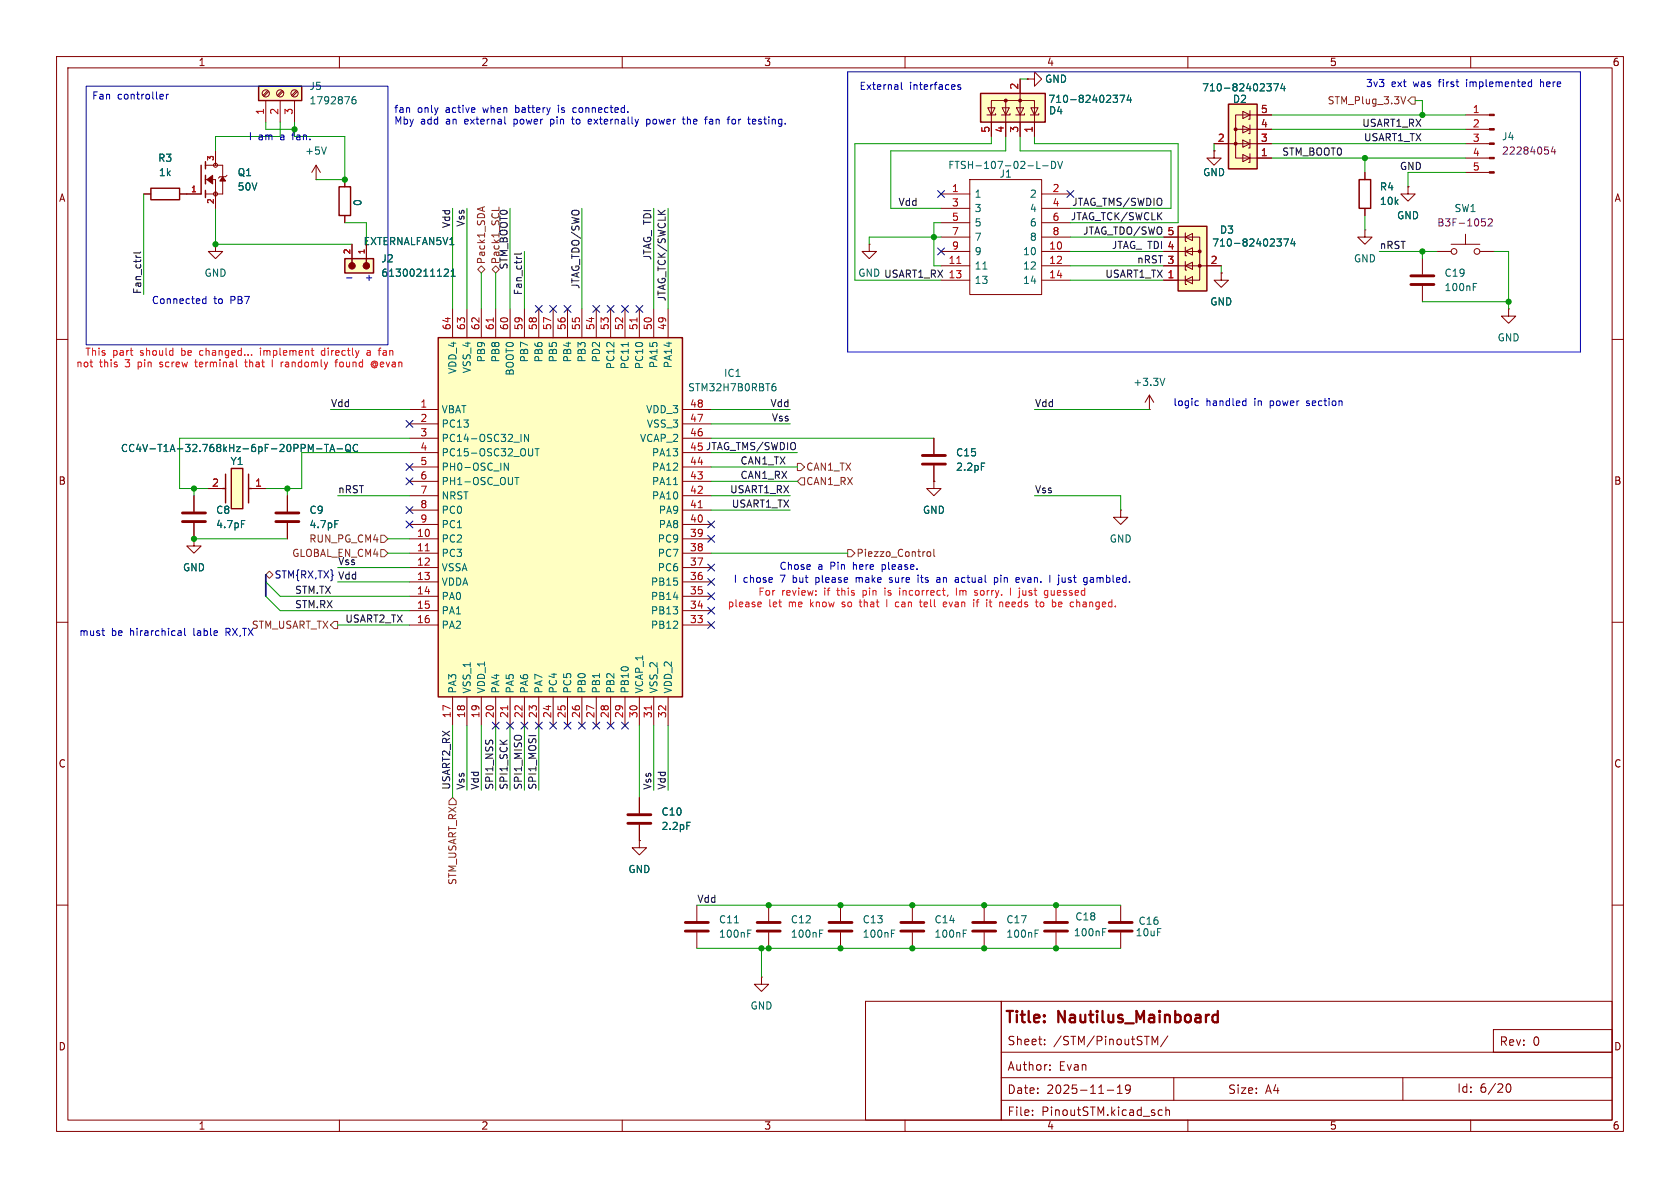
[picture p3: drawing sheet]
<svg xmlns="http://www.w3.org/2000/svg" width="297mm" height="210mm" viewBox="0 0 297 210" stroke-linecap="round" stroke-linejoin="round" font-family="sans-serif">
<g fill="none" stroke="#840000" stroke-width=".18">
<path d="M10 10h277v190h-277zM12 12h273v186h-273zM60 10v2M110 10v2M160 10v2M210 10v2M260 10v2M10 60h2M285 60h2M10 110h2M285 110h2M10 160h2"/>
<path d="M153 177h24v21h-24zM177 177h108v21h-108zM285 160h2M60 198v2M110 198v2M160 198v2M177 194.5h108M177 190.5h108M177 186h108M182.5 197v.2M182.5 196.3v.1M184.7 184.6v.1"/>
<path d="M184.7 183.8v.1M185.6 189v.2M185.6 188.3v.1M195.7 192.7h1.2M197.5 193.3h.9M197.5 192.2l.5-.4v1.5M199.8 192.4l-.3 .3h-.3l-.2-.3 .1-.5 .4-.1 .2 .1a.99 .99 0 0 1-.3 1.4h-.3M203.7 184.7v-1.5l.5 1.1 .5-1.1v1.5M204.8 197l.2 .2 .5-.1M205.5 196.3l-.5-.1-.2 .1M206.1 196.3l.2-.1 .4 .1 .1 .9M206.1 195.7v1.5"/>
<path d="M206.5 183.1l-1.3 2M207.5 190.5v4M210 198v2M248 190.5v4M260 198v2M264 182h21v4h-21zM266.2 192.2l.2-.5 .2-.1a.81 .81 0 0 1 .6 .6 .81 .81 0 0 1-.3 .8h-.4l-.3-.5"/>
</g>
<path d="M214.5 179.5l.2-.1 .6 .1M215.3 178.7v2M214.5 180.6l.2 .1 .6-.1" fill="none" stroke="#840000" stroke-width=".4"/>
<path d="M45.7 15.2h7.6v2.6h-7.6z" fill="#ffffc2"/>
<path d="M45.7 15.2h7.6v2.6h-7.6z" fill="none" stroke="#840000" stroke-width=".25"/>
<g fill="none" stroke="#840000" stroke-width=".18">
<path d="M47 17.8v3.8M47.3 16l-.8 .9M47.5 16.2l-.8 .8M49.5 17.8v3.8M49.9 16l-.9 .9M50 16.2l-.8 .8M52.1 17.8v3.8M52.4 16l-.8 .9M52.6 16.2l-.9 .8"/>
<circle cx="47" cy="16.5" r=".63"/>
<circle cx="49.5" cy="16.5" r=".63"/>
<circle cx="52.1" cy="16.5" r=".63"/>
</g>
<path d="M62.8 17.1h-.3a.86 .86 0 0 0 0 1.3l.4-.2v-.4l-.2-.2h-.4l-.1 .2" fill="none" stroke="#006464" stroke-width=".18"/>
<path d="M40.9 82.8h2v7.1h-2z" fill="#ffffc2"/>
<path d="M240.3 31.8h2v5h-2zM39.4 86.4h.5M39.9 83.8v5.1M40.9 82.8h2v7.1h-2zM43.9 86.4h.5M43.9 83.8v5.1" fill="none" stroke="#840000" stroke-width=".25"/>
<g fill="none" stroke="#840000" stroke-width=".18">
<path d="M55.9 31.8h.1M55.9 29.2l-.8 1.3M55.9 29.2l.7 1.3M55.9 29.2v2.6M214.6 26.7v1.2h-1.2l1.2 1.3 1.3-1.3h-1.3M214.6 26.7h.1M241.3 30.5v1.3M241.3 36.8v1.3M248.9 33v1.3h1.3l-1.3 1.3-1.3-1.3h1.3M248.9 33h.1M259.1 20.3h4.2M259.1 22.9h4.2"/>
<path d="M259.1 25.4h4.2M259.1 27.9h4.2M259.1 30.5h4.2M38.1 43.2v1.3h1.3l-1.3 1.2-1.3-1.2h1.3M38.1 43.2h.1M251.5 45.7v2.8M251.5 50.5v2.8M254 44.5h2.5M256.5 43.2h5.1M259.1 41.4v1.8M261.6 44.5h2.6M266.7 54.6v1.3h1.3l-1.3 1.3-1.3-1.3h1.3"/>
<path d="M266.7 54.6h.1M34.3 87.6v2.8M34.3 92.5v2.8M36.8 86.4h2.6M44.4 86.4h2.6M50.8 87.6v2.8M50.8 92.5v2.8M174 160v2.8M174 164.8v2.8"/>
<circle cx="257" cy="44.5" r=".51"/>
<circle cx="261.1" cy="44.5" r=".51"/>
</g>
<g fill="none" stroke="#006464" stroke-width=".18">
<path d="M57.7 26l-.4 1.2M260.5 50.7h.4M260.5 50.1h.6M56 79.3h.9M57.4 78.6h.7M57.7 78.6v1.2M58.3 79.8l.4-1.2 .5 1.2M58.4 79.5h.6M59.6 79.3h1M61.2 78.7l.2-.1a.43 .43 0 0 1 .6 .4v.4a.42 .42 0 0 1-.5 .4 .42 .42 0 0 1-.4-.4zM61.3 79.5l.7 .4M63.2 78.7a.6 .6 0 0 0-.8 .4 .6 .6 0 0 0 .6 .7l.2-.1"/>
<path d="M42.7 92h.6M59.2 92h.6M183 165h.4M183 164.4h.6"/>
</g>
<path d="M249.4 48.8h4.1M249.4 50.3h4.1M32.3 90.7h4M32.3 92.2h4M48.8 90.7h4M48.8 92.2h4M172 163.1h4M172 164.6h4" fill="none" stroke="#840000" stroke-width=".51"/>
<path d="M262 38.7h.6M262.1 39.2h.3l.2 .2v.4l-.5 .1M263.1 38.8l.5-.1 .2 .3-.8 .9h.8M274.6 25.9l-.4 .9h.8M274.9 26.4v.8" fill="none" stroke="#840084" stroke-width=".18"/>
<g fill="#840000" stroke="#840000" stroke-width=".18">
<path d="M263.3 20.2h.9v.2h-.9z"/>
<path d="M263.3 22.7h.9v.3h-.9z"/>
<path d="M263.3 25.3h.9v.2h-.9z"/>
<path d="M263.3 27.8h.9v.3h-.9z"/>
<path d="M263.3 30.4h.9v.2h-.9z"/>
</g>
<path d="M77.5 59.7h43.1v63.5h-43.1z" fill="#ffffc2"/>
<path d="M26.7 33.3h5v2h-5zM35.6 29.2v5.1M36.3 28.6v1.2M36.3 31v1.5M36.3 33.7v1.2M77.5 59.7h43.1v63.5h-43.1z" fill="none" stroke="#840000" stroke-width=".25"/>
<g fill="none" stroke="#840000" stroke-width=".18">
<path d="M181.6 14h1.3v-1.3l1.2 1.3-1.2 1.2v-1.2M181.6 14h.1M25.4 34.3h1.3M31.7 34.3h3.9M36.3 29.2h3.1v5.1h-3.1M36.3 31.8h1.8v5M38.1 26.7v2.5M40.1 31l-.2 .2h-1l-.3 .3M80 54.6v5.1M82.5 54.6v5.1M85.1 54.6v5.1M87.6 54.6v5.1"/>
<path d="M90.2 54.6v5.1M92.7 54.6v5.1M95.2 54.6v5.1M97.8 54.6v5.1M100.3 54.6v5.1M102.9 54.6v5.1M105.4 54.6v5.1M107.9 54.6v5.1M110.5 54.6v5.1M113 54.6v5.1M115.6 54.6v5.1M118.1 54.6v5.1"/>
<path d="M153.7 43.2v1.3h1.2l-1.2 1.2-1.3-1.2h1.3M153.7 43.2h.1M241.3 40.6v1.3h1.3l-1.3 1.3-1.3-1.3h1.3M241.3 40.6h.1M72.4 72.4h5.1M72.4 74.9h5.1M72.4 77.5h5.1M120.6 72.4h5.1M120.6 74.9h5.1M120.6 77.5h5.1M165.1 77.5v2.8M72.4 80h5.1"/>
<path d="M72.4 82.6h5.1M72.4 85.1h5.1M72.4 87.6h5.1M72.4 90.2h5.1M72.4 92.7h5.1M72.4 95.3h5.1M72.4 97.8h5.1M120.6 80h5.1M120.6 82.6h5.1M120.6 85.1h5.1M120.6 87.6h5.1M120.6 90.2h5.1"/>
<path d="M120.6 92.7h5.1M120.6 95.3h5.1M120.6 97.8h5.1M165.1 85.1v1.3h1.3l-1.3 1.2-1.3-1.2h1.3M165.1 85.1h.1M165.1 82.3v2.8M198.1 90.2v1.2h1.3l-1.3 1.3-1.3-1.3h1.3M198.1 90.2h.1M72.4 100.3h5.1M72.4 102.9h5.1M72.4 105.4h5.1M72.4 108h5.1"/>
<path d="M72.4 110.5h5.1M120.6 100.3h5.1M120.6 102.9h5.1M120.6 105.4h5.1M120.6 108h5.1M120.6 110.5h5.1M80 123.2v5.1M82.5 123.2v5.1M85.1 123.2v5.1M87.6 123.2v5.1M90.2 123.2v5.1M92.7 123.2v5.1"/>
<path d="M95.2 123.2v5.1M97.8 123.2v5.1M100.3 123.2v5.1M102.9 123.2v5.1M105.4 123.2v5.1M107.9 123.2v5.1M110.5 123.2v5.1M113 123.2v5.1M115.6 123.2v5.1M118.1 123.2v5.1M135.9 160v2.8M135.9 164.8v2.8"/>
<path d="M161.3 160v2.8M161.3 164.8v2.8"/>
<circle cx="38.1" cy="34.3" r=".36"/>
<circle cx="38.1" cy="29.2" r=".36"/>
</g>
<g fill="none" stroke="#006464" stroke-width=".18">
<path d="M92.1 76.8v1.2M93.4 76.8v1.2l-.7-1.2v1.2M94.2 79.3v1l-.2 .2M94.6 79.3h.7M95 79.3v1.3M111.1 60.5v.8M136.7 68.3h.2l.3 .2-.1 .5-.4 .1M137.1 67.8l-.4 .1M89.9 81.9v1.2l-.8-1.2v1.2M91 84.4h.7M91.4 84.4v1.3M119.1 85.7h.7"/>
<path d="M173.5 81.9h.6M144.9 165h.4M144.9 164.4h.6M170.3 165h.4M170.3 164.4h.6"/>
</g>
<path d="M87.2 56.2v.7M112.6 56.2v.7M75.2 97.4h.7M123.4 89.8h.8M89.8 124.8v.7M115.2 124.8v.7" fill="none" stroke="#a90000" stroke-width=".18"/>
<path d="M163.1 80.5h4M163.1 82h4M133.9 163.1h4M133.9 164.6h4M159.3 163.1h4M159.3 164.6h4" fill="none" stroke="#840000" stroke-width=".51"/>
<g fill="#840000" stroke="#840000" stroke-width=".18">
<path d="M36.6 31.8l1-.8v1.5z"/>
<path d="M39.4 31.2l.5 .8h-1z"/>
</g>
<path d="M61 45.7h5v2.6h-5z" fill="#ffffc2"/>
<path d="M59.9 33h2.1v5.1h-2.1zM61 45.7h5v2.6h-5zM62.2 45.7v1.3M64.8 45.7v1.3" fill="none" stroke="#840000" stroke-width=".25"/>
<g fill="#840000" stroke="#840000" stroke-width=".18">
<circle cx="64.8" cy="47" r=".57"/>
<circle cx="62.2" cy="47" r=".57"/>
</g>
<g fill="none" stroke="#840000" stroke-width=".18">
<path d="M61 31.8v1.2M61 38.1v1.3M166.4 34.3h5M166.4 36.8h5M166.4 39.4h5M171.4 31.8h12.7v20.3h-12.7zM184.1 34.3h5.1M184.1 36.8h5.1M184.1 39.4h5.1M62.2 43.2v2.5M64.8 43.2v2.5M166.4 41.9h5"/>
<path d="M166.4 44.5h5M166.4 47h5M166.4 49.5h5M184.1 41.9h5.1M184.1 44.5h5.1M184.1 47h5.1M184.1 49.5h5.1"/>
</g>
<path d="M183.3 29.8h.6M184.3 29.3h1M185.9 28.5a.64 .64 0 0 1 .7 .7 .64 .64 0 0 1-.7 .6zM187 28.5l.4 1.3 .4-1.3M78.5 47.7l.5-.1 .3 .3-.8 .9h.8M79.8 48.8h.7M79.8 47.9l.3-.3v1.2M173.8 47.6h.7" fill="none" stroke="#006464" stroke-width=".18"/>
<path d="M169.2 46.6h.7" fill="none" stroke="#a90000" stroke-width=".18"/>
<path d="M173.4 16.5h11.4v5.1h-11.4z" fill="#ffffc2"/>
<path d="M173.4 16.5h11.4v5.1h-11.4z" fill="none" stroke="#840000" stroke-width=".25"/>
<g fill="none" stroke="#840000" stroke-width=".18">
<path d="M174.6 19.1h1.3l-.6 1.2zM177.2 19.1h1.2l-.6 1.2zM177.8 17.8h-2.5v2.5M179.7 19.1h1.3l-.7 1.2zM180.3 14v10.1M182.2 19.1h1.3l-.6 1.2zM175.3 20.3v3.8M176 20.1v.2h-1.5M177.8 20.3v-2.5h5.1v2.5M177.8 20.3v3.8M178.6 20.1v.2h-1.6M181.1 20.1v.2h-1.5"/>
<path d="M182.9 20.3v3.8M183.6 20.1v.2h-1.5M113 148.6v1.3h1.3l-1.3 1.2-1.2-1.2h1.2M113 148.6h.1"/>
</g>
<g fill="#840000" stroke="#840000" stroke-width=".18">
<circle cx="180.3" cy="17.8" r=".25"/>
<circle cx="177.8" cy="17.8" r=".25"/>
</g>
<path d="M196.8 16.8h.8l-.5 .5 .4 .1 .1 .5-.3 .2h-.3M198 16.8h.8l-.5 1.3M199.6 16.8l-.3 .9h.7M199.9 17.3v.8" fill="none" stroke="#006464" stroke-width=".18"/>
<path d="M208.3 40h5.1v11.4h-5.1z" fill="#ffffc2"/>
<path d="M208.3 40h5.1v11.4h-5.1z" fill="none" stroke="#840000" stroke-width=".25"/>
<g fill="none" stroke="#840000" stroke-width=".18">
<path d="M205.7 49.5h3.8M205.7 47h10.2M205.7 44.5h3.8M205.7 41.9h3.8M209.5 48.8v1.5h.3M209.5 44.5h2.6v5h-2.6M209.5 49.5l1.3-.6v1.3zM209.5 47l1.3-.6v1.2zM209.5 46.2v1.6h.3M209.5 43.7v1.5h.3M209.5 44.5l1.3-.7v1.3zM209.5 41.1v1.6h.3"/>
<path d="M209.5 41.9h2.6v2.6M209.5 41.9l1.3-.6v1.2z"/>
</g>
<g fill="#840000" stroke="#840000" stroke-width=".18">
<circle cx="212.1" cy="47" r=".25"/>
<circle cx="212.1" cy="44.4" r=".25"/>
</g>
<path d="M225.7 42.2h.8l-.4 .5 .4 .1v.5l-.2 .2h-.4M226.9 42.2h.9l-.6 1.3M228.5 42.2l-.3 .9h.8M228.8 42.7v.8" fill="none" stroke="#006464" stroke-width=".18"/>
<path d="M217.2 18.4h5v11.4h-5z" fill="#ffffc2"/>
<path d="M217.2 18.4h5v11.4h-5z" fill="none" stroke="#840000" stroke-width=".25"/>
<g fill="none" stroke="#840000" stroke-width=".18">
<path d="M180.3 14v2.5M181.6 14h.1M219.7 19.7l1.3 .6-1.3 .7zM221 19.6v1.5h-.3M25.4 34.3h1.3M31.7 34.3h3.9M38.1 26.7v2.5M38.1 34.3v2.5M61 31.8v1.2M61 38.1v1.3M175.3 21.6v2.5M177.8 21.6v2.5"/>
<path d="M180.3 21.6v2.5M182.9 21.6v2.5M214.6 26.7h.1M214.6 25.4h10.2M219.7 27.3l1.3 .6-1.3 .7zM219.7 24.8l1.3 .6-1.3 .6zM219.7 22.2l1.3 .7-1.3 .6zM221 27.2v1.5h-.3M221 22.9h-2.6v5h2.6M221 24.6v1.6h-.3M221 22.1v1.5h-.3M221 20.3h-2.6v2.6"/>
<path d="M221 27.9h3.8M221 22.9h3.8M221 20.3h3.8M241.3 30.5v1.3M241.3 36.8v1.3M248.9 33h.1M62.2 43.2v2.5M64.8 43.2v2.5M205.7 47h2.6M205.7 49.5h2.6M205.7 44.5h2.6M205.7 41.9h2.6"/>
<path d="M213.4 47h2.5M215.9 48.3v1.2h1.3l-1.3 1.3-1.3-1.3h1.3M215.9 48.3h.1M165.1 77.5v2.8M203.2 72.4h.1M203.2 69.9l-.8 1.2M203.2 69.9l.8 1.2M203.2 69.9v2.5M34.3 95.3v1.2h1.3l-1.3 1.3-1.3-1.3h1.3M34.3 95.3h.1M34.3 87.6v2.8M34.3 92.5v2.8"/>
<path d="M36.8 86.4h2.6M44.4 86.4h2.6M50.8 87.6v2.8M50.8 92.5v2.8M165.1 85.1h.1M165.1 82.3v2.8M113 148.6h.1M113 141v2.8M113 145.8v2.8M123.2 160v2.8M123.2 164.8v2.8M134.6 172.7v1.3h1.3l-1.3 1.3-1.3-1.3h1.3"/>
<path d="M134.6 172.7h.1M148.6 160v2.8M148.6 164.8v2.8M186.7 160v2.8M186.7 164.8v2.8M198.1 160v2.8M198.1 164.8v2.8"/>
</g>
<g fill="#840000" stroke="#840000" stroke-width=".18">
<circle cx="218.4" cy="25.4" r=".25"/>
<circle cx="218.4" cy="22.9" r=".25"/>
</g>
<g fill="none" stroke="#006464" stroke-width=".18">
<path d="M196.8 16.8h.8l-.5 .5 .4 .1 .1 .5-.3 .2h-.3M198 16.8h.8l-.5 1.3M199.6 16.8l-.3 .9h.7M199.9 17.3v.8M224 14.8h.7l-.4 .5 .4 .1v.4l-.2 .3h-.4M225.2 14.8h.8l-.5 1.3M226.7 14.7l-.3 1h.8M227 15.2v.9M78.5 47.7l.5-.1 .3 .3-.8 .9h.8M79.8 48.8h.7M79.8 47.9l.3-.3v1.2M225.7 42.2h.8l-.4 .5 .4 .1v.5l-.2 .2h-.4"/>
<path d="M226.9 42.2h.9l-.6 1.3M228.5 42.2l-.3 .9h.8M228.8 42.7v.8M56 79.3h.9M57.4 78.6h.7M57.7 78.6v1.2M58.3 79.8l.4-1.2 .5 1.2M58.4 79.5h.6M59.6 79.3h1M61.2 78.7l.2-.1a.43 .43 0 0 1 .6 .4v.4a.42 .42 0 0 1-.5 .4 .42 .42 0 0 1-.4-.4zM61.3 79.5l.7 .4M63.2 78.7a.6 .6 0 0 0-.8 .4 .6 .6 0 0 0 .6 .7l.2-.1"/>
<path d="M205.9 66.9l-.4 1.2M42.7 92h.6M59.2 92h.6M173.5 81.9h.6M121.4 145.4h.6M129.8 163.1h.8M132.2 165h.4M132.2 164.4h.6M157.6 165h.4M157.6 164.4h.6M194.9 164.8h.5M194.9 164.2h.6"/>
</g>
<path d="M111 144h4.1M111 145.5h4.1M121.2 163.1h4M121.2 164.6h4M146.6 163.1h4M146.6 164.6h4M184.7 163.1h4M184.7 164.6h4M196.1 163.1h4.1M196.1 164.6h4.1" fill="none" stroke="#840000" stroke-width=".51"/>
<g fill="none" stroke="#725600" stroke-width=".18">
<path d="M247.7 17.1l.4 1.3 .4-1.3M249.6 17.1h.6v1.3h-.6l-.7-.6zM85.3 36.7v.6M85.7 36.5l-1.3 .5M84.5 47.6l.6-.6 .6 .6-.6 .7zM87 47.6l.6-.6 .7 .6-.7 .7zM67.3 97.2h.6l.7 .6-.7 .6h-.6zM67.3 94.6h.6l.7 .7-.7 .6h-.6zM141 81.9h.6l.6 .7-.6 .6h-.6zM141.6 84.5h.6v1.2h-.6l-.6-.6zM149.9 97.2h.6l.6 .6-.6 .6h-.6zM163.9 97.6l.2-.1 .4 .1v.5l-.1 .2-.3 .1-.2-.2z"/>
<path d="M165.1 97.1v1.1l.2 .2M47 101.6l.6-.6 .7 .6-.7 .6zM59.1 109.9h.6v1.2h-.6l-.7-.6zM80 141l.6 .6v.6h-1.2v-.6z"/>
</g>
<path d="M24 45.1v.2M24.9 44.5l-.2 .2h-1.1M91.4 45.3v.2M92.2 44.7l-.2 .2h-1.1" fill="none" stroke="#0f0f0f" stroke-width=".18"/>
<g fill="none" stroke="#0000c2" stroke-width=".18">
<path d="M15.2 15.2h53.4v45.8h-53.4zM28.4 16.7h.4l.1 .3-.6 .1M28.8 17.5h-.4M29.4 16.7v.8M29.8 16.7l-.4 .2M98.7 18.6v.1M98.7 19v.9M101.7 19l-.3 .1-.1 .2v.5l.4 .1M149.9 12.7h129.5v49.5h-129.5zM159.3 14.5v1.1l.2 .2M169.8 15h-.3l-.2 .2 .1 .1 .4 .2v.3h-.5M270.3 15.3h.5"/>
<path d="M270.3 14.5h.5M270.8 14v1.3M272.3 14v1.3M272.5 14.5l-.2 .1M89.2 20.7v1l.2 .2M97.3 21.1v1.2M97.3 21.9h.2M101 21.1h.5M101.2 20.7v1l.3 .2M104 21.1h.5M104 21.9h.5M104.6 21.4l-.6 .1"/>
<path d="M114.3 21.1h.4l.2 .2-.1 .6h-.5M114.3 21.1v1.2M120.6 21.1h.5M121 21.9h.1M121.5 20.7v1.2M121.7 21.1l-.2 .1M125.8 21.1h-.3M125.9 21.4h-.3l-.2 .2 .1 .3h.4M130 21.2l-.4-.1-.2 .2 .1 .6h.3l.2-.1M133.2 21.1h.4v.3l-.6 .1M133.6 21.9h-.4M35.8 53.4l.2 .3 .4-.1"/>
<path d="M36.4 52.4v1.3M36.4 52.9l-.4-.1-.2 .3M61.3 49.1h.9M211.5 70.9h.4M211.9 71.6l-.4 .1M219.9 70.9h.4M220.3 71.6l-.4 .1M220.3 70.4v1.3M18 111.5h.5M18.2 112.3h.3M31.6 111.5l.4 .1v.7M32 112.3h-.4"/>
<path d="M32 111.8l-.4 .1M32.6 111.1v1.1l.2 .1M151.4 102.1v.8M151.5 102.1l-.1 .1M157.2 102.9h.4M157.6 102.1l-.4 .2 .1 .2h.3M162.3 102.1v.8M162.7 102.1h.5M165.6 102.9h.6M165.6 102.2h.5l.1 .7M166.2 102.4l-.6 .1M169.3 102.1l.1 .2v.6"/>
<path d="M169.4 102.9h-.1M169.4 102.4l-.1 .1M175.8 102.2l.4-.1 .2 .2-.1 .6h-.5M175.8 102.1v1.3M176.9 101.7v.1M180.6 102.1l.3 .8 .3-.8M187.2 101.7v.1M187.2 102.1v1.1l-.3 .2M192.7 102.8l.2 .1h.4M192.8 102.2h.5v.7M193.3 102.4l-.4 .1-.2 .1"/>
</g>
<path d="M47 101.6v3.8" fill="none" stroke="#000084" stroke-width=".3"/>
<g fill="none" stroke="#009600" stroke-width=".18">
<path d="M180.3 14h1.3M250.2 17.8h1.3v2.5M25.4 34.3v17.8M38.1 36.8v6.4h24.1M47 21.6v1.3h5.1M49.5 21.6v2.5h-11.4v2.6M52.1 21.6v2.5h8.9v7.7h-5.1M61 39.4h3.8v3.8M80 36.8v17.8M82.5 36.8v17.8M90.2 36.8v17.8M102.9 36.8v17.8"/>
<path d="M115.6 36.8v17.8M118.1 36.8v17.8M166.4 39.4h-1.3v7.6h1.3M175.3 24.1v1.3h-24.2v24.1h15.3M177.8 24.1v2.6h-20.3v10.1h8.9M180.3 24.1v2.6h26.7v10.1h-17.8M182.9 24.1v1.3h25.4v14h-19.1M214.6 25.4v1.3M224.8 22.9h34.3M224.8 25.4h34.3M224.8 27.9h34.3M224.8 20.3h34.3"/>
<path d="M241.3 27.9v2.6M241.3 38.1v2.5M259.1 30.5h-10.2v2.5M85.1 48.3v6.3M87.6 48.3v6.3M92.7 44.5v10.1M166.4 41.9h-12.7v1.3M189.2 44.5h16.5M189.2 41.9h16.5M189.2 47h16.5M189.2 49.5h16.5M215.9 47v1.3"/>
<path d="M243.8 44.5h10.2M251.5 44.5v1.2M251.5 53.3h15.2M264.2 44.5h2.5v10.1M58.4 72.4h14M72.4 77.5h-40.7v8.9h5.1M125.7 72.4h14M125.7 77.5h39.4M125.7 74.9h14M182.9 72.4h20.3M34.3 95.3h16.5M34.3 86.4v1.2"/>
<path d="M50.8 86.4v1.2M59.7 87.6h12.7M68.6 95.3h3.8M68.6 97.8h3.8M72.4 80h-19.1v6.4h-6.3M125.7 80h15.3M125.7 87.6h14M125.7 97.8h24.2M125.7 90.2h14M125.7 82.6h15.3M125.7 85.1h15.3M182.9 87.6h15.2v2.6"/>
<path d="M47 102.9l2.5 2.5h22.9M47 105.4l2.5 2.6h22.9M59.7 100.3h12.7M59.7 102.9h12.7M59.7 110.5h12.7M80 128.3v12.7M82.5 128.3v11.4M85.1 128.3v11.4M87.6 128.3v11.4M90.2 128.3v11.4M92.7 128.3v11.4M95.2 128.3v11.4"/>
<path d="M113 128.3v12.7M115.6 128.3v11.4M118.1 128.3v11.4M123.2 167.6h74.9M123.2 160h74.9M134.6 167.6v5.1"/>
</g>
<g fill="none" stroke="#000084" stroke-width=".18">
<path d="M165.8 33.7l1.2 1.2M167 33.7l-1.2 1.2M188.6 33.7l1.2 1.2M189.8 33.7l-1.2 1.2M94.6 54l1.3 1.2M95.9 54l-1.3 1.2M97.2 54l1.2 1.2M98.4 54l-1.2 1.2M99.7 54l1.2 1.2M100.9 54l-1.2 1.2M104.8 54l1.2 1.2M106 54l-1.2 1.2"/>
<path d="M107.3 54l1.3 1.2M108.6 54l-1.3 1.2M109.9 54l1.2 1.2M111.1 54l-1.2 1.2M112.4 54l1.2 1.2M113.6 54l-1.2 1.2M165.8 43.8l1.2 1.3M167 43.8l-1.2 1.3M71.8 74.3l1.2 1.2M73 74.3l-1.2 1.2M71.8 89.6l1.2 1.2M71.8 81.9l1.2 1.3"/>
<path d="M71.8 92.1l1.2 1.2M71.8 84.5l1.2 1.2M73 89.6l-1.2 1.2M73 81.9l-1.2 1.3M73 92.1l-1.2 1.2M73 84.5l-1.2 1.2M125.1 99.7l1.2 1.2M125.1 94.6l1.2 1.3M125.1 92.1l1.2 1.2M126.3 92.1l-1.2 1.2M126.3 99.7l-1.2 1.2M126.3 94.6l-1.2 1.3"/>
<path d="M125.1 109.9l1.2 1.2M125.1 107.3l1.2 1.3M125.1 102.3l1.2 1.2M125.1 104.8l1.2 1.2M126.3 109.9l-1.2 1.2M126.3 104.8l-1.2 1.2M126.3 102.3l-1.2 1.2M126.3 107.3l-1.2 1.3M87 127.7l1.2 1.2M88.2 127.7l-1.2 1.2M89.6 127.7l1.2 1.2M90.8 127.7l-1.2 1.2"/>
<path d="M92.1 127.7l1.2 1.2M93.3 127.7l-1.2 1.2M94.6 127.7l1.3 1.2M95.9 127.7l-1.3 1.2M97.2 127.7l1.2 1.2M98.4 127.7l-1.2 1.2M99.7 127.7l1.2 1.2M100.9 127.7l-1.2 1.2M102.3 127.7l1.2 1.2M103.5 127.7l-1.2 1.2M104.8 127.7l1.2 1.2M106 127.7l-1.2 1.2"/>
<path d="M107.3 127.7l1.3 1.2M108.6 127.7l-1.3 1.2M109.9 127.7l1.2 1.2M111.1 127.7l-1.2 1.2"/>
</g>
<g fill="none" stroke="#ff1a1f" stroke-width=".18">
<path d="M134.2 106.4l.3 .1 .1 .2-.6 .1M134.5 107.2l-.3 .1M144.2 105.1v.1M144.2 104.4v.2M151.9 106.4h.5M152.1 106v1.2M156.4 104v.1M156.4 104.4v.8M156.8 106v1.3M158.9 106.5l-.4-.1-.2 .3 .1 .5h.5M159 104v.1M159 104.4v.8"/>
<path d="M162.5 106.4h.5M162.7 107.1l.3 .2M166.8 106.8l.6-.1-.1-.2-.4-.1-.1 .2v.6h.5M169.1 104v1.2M172.5 104.8l.3 .1v.1l-.1 .2h-.3M172.5 104.4h.3M172.6 106.4h.4M173 106l-.3 .2v1.1M175.2 107.3h.1M177.9 106.5v.7h.5M178.4 106.7l-.6 .1M178.6 104v1.2"/>
<path d="M181.3 105.2h-.3M184.4 106.5l.1 .5-.1 .2-.3 .1M185.1 104.4h.1M185.2 104.4v1.1M185.2 105.2h-.1M185.8 104.4v.6l.2 .2M187.7 107.2l-.4 .1M187.7 106.5v.2l-.6 .1"/>
</g>
<g fill="none" stroke="#ff0e10" stroke-width=".18">
<path d="M34.4 64h.5M34.6 63.6v1.2M43.4 63.6v1.1l.3 .2M44.5 62.7v.1M46 61.5v.2M46 62v.8M48.1 63.6v1.3M50.5 64.4v.4M55 62h.5M55.4 62.8h.1M57.3 62h-.4l-.1 .2 .1 .5 .4 .1M59.4 63.8v1.1"/>
<path d="M60.2 64.1l-.2 .5 .3 .3M64.9 62h.5M65.5 62.3h-.5l-.1 .2 .1 .3 .5-.1M65.7 64.2a.53 .53 0 0 1 .7-.3 .53 .53 0 0 1 .2 .8l-.1-.1M65.7 64.7a.6 .6 0 0 0 .9 .2M66.5 64.2a.31 .31 0 0 0-.5 0 .31 .31 0 0 0 0 .5 .31 .31 0 0 0 .5-.1M66.5 64.1v.5"/>
</g>
<g fill="#009600" stroke="#009600" stroke-width=".18">
<circle cx="50.8" cy="86.4" r=".46"/>
<circle cx="34.3" cy="95.3" r=".46"/>
<circle cx="34.3" cy="86.4" r=".46"/>
<circle cx="38.1" cy="43.2" r=".46"/>
<circle cx="61" cy="31.8" r=".46"/>
<circle cx="52.1" cy="22.9" r=".46"/>
<circle cx="161.3" cy="167.6" r=".46"/>
<circle cx="174" cy="167.6" r=".46"/>
<circle cx="148.6" cy="167.6" r=".46"/>
<circle cx="135.9" cy="167.6" r=".46"/>
<circle cx="174" cy="160" r=".46"/>
<circle cx="186.7" cy="160" r=".46"/>
<circle cx="186.7" cy="167.6" r=".46"/>
<circle cx="134.6" cy="167.6" r=".46"/>
<circle cx="161.3" cy="160" r=".46"/>
<circle cx="135.9" cy="160" r=".46"/>
<circle cx="148.6" cy="160" r=".46"/>
<circle cx="251.5" cy="44.5" r=".46"/>
<circle cx="266.7" cy="53.3" r=".46"/>
<circle cx="251.5" cy="20.3" r=".46"/>
<circle cx="241.3" cy="27.9" r=".46"/>
<circle cx="165.1" cy="41.9" r=".46"/>
</g>
<g font-size="2.8" fill="#840000">
<text x="177.5" y="181.4">Title:</text>
<text x="187.2" y="181.4">Nautilus_Mainboard</text>
</g>
<g font-size="2.1" fill="#840000">
<text x="178" y="185">Sheet:</text>
<text x="186.2" y="185">/STM/PinoutSTM/</text>
<text x="265" y="185.1">Rev:</text>
<text x="270.9" y="185.1">0</text>
<text x="178" y="189.5">Author:</text>
<text x="187.2" y="189.5">Evan</text>
<text x="178" y="193.6">Date:</text>
<text x="178" y="197.5">File:</text>
<text x="184.1" y="197.5">PinoutSTM.kicad_sch</text>
<text x="185" y="193.6">2025-11-19</text>
<text x="217" y="193.6">Size:</text>
<text x="223.7" y="193.6">A4</text>
<text x="257.5" y="193.4">Id:</text>
<text x="261.6" y="193.4">6/20</text>
</g>
<g font-size="1.8" fill="#840000">
<text x="35" y="11.9">1</text>
<text x="85" y="11.9">2</text>
<text x="135" y="11.9">3</text>
<text x="185" y="11.9">4</text>
<text x="235" y="11.9">5</text>
<text x="285" y="11.9">6</text>
<text x="10.3" y="35.9">A</text>
<text x="285.3" y="35.9">A</text>
<text x="10.3" y="85.9">B</text>
<text x="285.3" y="85.9">B</text>
<text x="10.3" y="135.9">C</text>
<text x="285.3" y="135.9">C</text>
<text x="10.3" y="185.9">D</text>
<text x="285.3" y="185.9">D</text>
<text x="35" y="199.9">1</text>
<text x="85" y="199.9">2</text>
<text x="135" y="199.9">3</text>
<text x="185" y="199.9">4</text>
<text x="235" y="199.9">5</text>
<text x="285" y="199.9">6</text>
</g>
<g font-size="1.8" fill="#0000c2">
<text x="16.2" y="17.9">Fan</text>
<text x="20.7" y="17.9">controller</text>
<text x="151.9" y="16.1">External</text>
<text x="160.8" y="16.1">interfaces</text>
<text x="241.4" y="15.6">3v3</text>
<text x="246" y="15.6">ext</text>
<text x="250" y="15.6">was</text>
<text x="254.6" y="15.6">first</text>
<text x="259.7" y="15.6">implemented</text>
<text x="273" y="15.6">here</text>
<text x="69.6" y="20.2">fan</text>
<text x="69.6" y="22.2">Mby</text>
<text x="73.8" y="20.2">only</text>
<text x="74.3" y="22.2">add</text>
<text x="78.9" y="20.2">active</text>
<text x="79" y="22.2">an</text>
<text x="82.4" y="22.2">external</text>
<text x="85.7" y="20.2">when</text>
<text x="91.3" y="22.2">power</text>
<text x="91.6" y="20.2">battery</text>
<text x="97.9" y="22.2">pin</text>
<text x="99.3" y="20.2">is</text>
<text x="102" y="22.2">to</text>
<text x="102.1" y="20.2">connected.</text>
<text x="105.1" y="22.2">externally</text>
<text x="115.5" y="22.2">power</text>
<text x="122.2" y="22.2">the</text>
<text x="126.4" y="22.2">fan</text>
<text x="130.6" y="22.2">for</text>
<text x="134.4" y="22.2">testing.</text>
<text x="43.9" y="25">I</text>
<text x="45.6" y="25">am</text>
<text x="49.7" y="25">a</text>
<text x="52" y="25">fan.</text>
<text x="26.7" y="53.9">Connected</text>
<text x="37.8" y="53.9">to</text>
<text x="40.8" y="53.9">PB7</text>
<text x="64.8" y="49.9">+</text>
<text x="207.3" y="72">logic</text>
<text x="213.2" y="72">handled</text>
<text x="221.8" y="72">in</text>
<text x="224.8" y="72">power</text>
<text x="231.4" y="72">section</text>
<text x="137.7" y="100.9">Chose</text>
<text x="144.6" y="100.9">a</text>
<text x="146.9" y="100.9">Pin</text>
<text x="151.1" y="100.9">here</text>
<text x="156.4" y="100.9">please.</text>
<text x="129.6" y="103.2">I</text>
<text x="131.4" y="103.2">chose</text>
<text x="138.1" y="103.2">7</text>
<text x="140.4" y="103.2">but</text>
<text x="144.6" y="103.2">please</text>
<text x="152" y="103.2">make</text>
<text x="158.1" y="103.2">sure</text>
<text x="163.3" y="103.2">its</text>
<text x="166.9" y="103.2">an</text>
<text x="170.3" y="103.2">actual</text>
<text x="177.4" y="103.2">pin</text>
<text x="181.5" y="103.2">evan.</text>
<text x="187.6" y="103.2">I</text>
<text x="189.4" y="103.2">just</text>
<text x="194.1" y="103.2">gambled.</text>
<text x="13.9" y="112.6">must</text>
<text x="19.7" y="112.6">be</text>
<text x="23.1" y="112.6">hirarchical</text>
<text x="34.5" y="112.6">lable</text>
<text x="40.4" y="112.6">RX,TX</text>
</g>
<g font-size="1.8" fill="#006464">
<text x="54.6" y="16.1">J5</text>
<text x="184.7" y="14.8">GND</text>
<text x="212.4" y="16.4">710-82402374</text>
<text x="54.6" y="18.6">1792876</text>
<text x="185.2" y="18.4">710-82402374</text>
<text x="185.3" y="20.4">D4</text>
<text x="217.9" y="18.4">D2</text>
<text x="27.9" y="28.8">R3</text>
<text x="53.8" y="27.5">+5V</text>
<text x="265.4" y="25">J4</text>
<text x="28" y="31.3">1k</text>
<text x="41.9" y="31.3">Q1</text>
<text x="41.9" y="33.9">50V</text>
<text x="167.5" y="30.1">FTSH-107-02-L-DV</text>
<text x="172.2" y="35.2">1</text>
<text x="176.6" y="31.6">J1</text>
<text x="182" y="35.2">2</text>
<text x="212.6" y="31.3">GND</text>
<text x="243.8" y="33.9">R4</text>
<text x="64.1" y="36.5" transform="rotate(-90 64.1 36.5)">0</text>
<text x="172.2" y="37.7">3</text>
<text x="172.2" y="40.2">5</text>
<text x="182" y="37.7">4</text>
<text x="182" y="40.2">6</text>
<text x="215.6" y="41.5">D3</text>
<text x="243.8" y="36.4">10k</text>
<text x="246.9" y="39">GND</text>
<text x="257" y="37.7">SW1</text>
<text x="64.2" y="43.5">EXTERNALFAN5V1</text>
<text x="67.3" y="46.6">J2</text>
<text x="172.2" y="42.8">7</text>
<text x="172.2" y="45.3">9</text>
<text x="172.2" y="47.9">11</text>
<text x="180.8" y="45.3">10</text>
<text x="180.8" y="47.9">12</text>
<text x="182" y="42.8">8</text>
<text x="214.2" y="43.8">710-82402374</text>
<text x="239.3" y="46.6">GND</text>
<text x="36.1" y="49.1">GND</text>
<text x="67.3" y="49.1">61300211121</text>
<text x="172.2" y="50.4">13</text>
<text x="180.8" y="50.4">14</text>
<text x="255.3" y="51.7">100nF</text>
<text x="255.3" y="49.1">C19</text>
<text x="213.9" y="54.2">GND</text>
<text x="86" y="64.2" transform="rotate(-90 86 64.2)">PB9</text>
<text x="88.5" y="64.2" transform="rotate(-90 88.5 64.2)">PB8</text>
<text x="93.6" y="64.2" transform="rotate(-90 93.6 64.2)">PB7</text>
<text x="96.1" y="64.2" transform="rotate(-90 96.1 64.2)">PB6</text>
<text x="98.7" y="64.2" transform="rotate(-90 98.7 64.2)">PB5</text>
<text x="101.2" y="64.2" transform="rotate(-90 101.2 64.2)">PB4</text>
<text x="103.7" y="64.2" transform="rotate(-90 103.7 64.2)">PB3</text>
<text x="106.3" y="64.2" transform="rotate(-90 106.3 64.2)">PD2</text>
<text x="108.8" y="65.4" transform="rotate(-90 108.8 65.4)">PC12</text>
<text x="111.4" y="65.4" transform="rotate(-90 111.4 65.4)">PC11</text>
<text x="113.9" y="65.4" transform="rotate(-90 113.9 65.4)">PC10</text>
<text x="116.4" y="65.2" transform="rotate(-90 116.4 65.2)">PA15</text>
<text x="119" y="65.2" transform="rotate(-90 119 65.2)">PA14</text>
<text x="264.7" y="60.6">GND</text>
<text x="80.9" y="66.2" transform="rotate(-90 80.9 66.2)">VDD_4</text>
<text x="83.4" y="66.1" transform="rotate(-90 83.4 66.1)">VSS_4</text>
<text x="91" y="66.5" transform="rotate(-90 91 66.5)">BOOT0</text>
<text x="121.5" y="69.4">STM32H7B0RBT6</text>
<text x="127.9" y="66.8">IC1</text>
<text x="200.3" y="68.4">+3.3V</text>
<text x="78" y="73.3">VBAT</text>
<text x="78" y="75.8">PC13</text>
<text x="114.1" y="73.3">VDD_3</text>
<text x="114.3" y="75.8">VSS_3</text>
<text x="21.3" y="80.1">CC4V-T1A-32.768kHz-6pF-20PPM-TA-QC</text>
<text x="40.7" y="82.4">Y1</text>
<text x="78" y="78.3">PC14-OSC32_IN</text>
<text x="78" y="80.9">PC15-OSC32_OUT</text>
<text x="78" y="83.4">PH0-OSC_IN</text>
<text x="113" y="78.3">VCAP_2</text>
<text x="115.2" y="80.9">PA13</text>
<text x="115.2" y="83.4">PA12</text>
<text x="168.9" y="80.9">C15</text>
<text x="168.9" y="83.4">2.2pF</text>
<text x="78" y="86">PH1-OSC_OUT</text>
<text x="78" y="88.5">NRST</text>
<text x="115.2" y="86">PA11</text>
<text x="115.2" y="88.5">PA10</text>
<text x="38.1" y="91">C8</text>
<text x="38.1" y="93.6">4.7pF</text>
<text x="54.6" y="91">C9</text>
<text x="54.6" y="93.6">4.7pF</text>
<text x="78" y="91">PC0</text>
<text x="78" y="93.6">PC1</text>
<text x="116.4" y="91">PA9</text>
<text x="116.4" y="93.6">PA8</text>
<text x="163.1" y="91">GND</text>
<text x="32.3" y="101.2">GND</text>
<text x="78" y="96.1">PC2</text>
<text x="78" y="98.7">PC3</text>
<text x="78" y="101.2">VSSA</text>
<text x="116.2" y="96.1">PC9</text>
<text x="116.2" y="98.7">PC7</text>
<text x="116.2" y="101.2">PC6</text>
<text x="196.1" y="96.1">GND</text>
<text x="78" y="103.7">VDDA</text>
<text x="78" y="106.3">PA0</text>
<text x="115" y="103.7">PB15</text>
<text x="115" y="106.3">PB14</text>
<text x="78" y="108.8">PA1</text>
<text x="78" y="111.4">PA2</text>
<text x="115" y="108.8">PB13</text>
<text x="115" y="111.4">PB12</text>
<text x="80.9" y="122.7" transform="rotate(-90 80.9 122.7)">PA3</text>
<text x="83.4" y="122.7" transform="rotate(-90 83.4 122.7)">VSS_1</text>
<text x="86" y="122.7" transform="rotate(-90 86 122.7)">VDD_1</text>
<text x="88.5" y="122.7" transform="rotate(-90 88.5 122.7)">PA4</text>
<text x="91" y="122.7" transform="rotate(-90 91 122.7)">PA5</text>
<text x="93.6" y="122.7" transform="rotate(-90 93.6 122.7)">PA6</text>
<text x="96.1" y="122.7" transform="rotate(-90 96.1 122.7)">PA7</text>
<text x="98.7" y="122.7" transform="rotate(-90 98.7 122.7)">PC4</text>
<text x="101.2" y="122.7" transform="rotate(-90 101.2 122.7)">PC5</text>
<text x="103.7" y="122.7" transform="rotate(-90 103.7 122.7)">PB0</text>
<text x="106.3" y="122.7" transform="rotate(-90 106.3 122.7)">PB1</text>
<text x="108.8" y="122.7" transform="rotate(-90 108.8 122.7)">PB2</text>
<text x="111.4" y="122.7" transform="rotate(-90 111.4 122.7)">PB10</text>
<text x="113.9" y="122.7" transform="rotate(-90 113.9 122.7)">VCAP_1</text>
<text x="116.4" y="122.7" transform="rotate(-90 116.4 122.7)">VSS_2</text>
<text x="119" y="122.7" transform="rotate(-90 119 122.7)">VDD_2</text>
<text x="116.8" y="144.4">C10</text>
<text x="116.8" y="146.9">2.2pF</text>
<text x="111" y="154.5">GND</text>
<text x="127" y="166">100nF</text>
<text x="127" y="163.4">C11</text>
<text x="139.7" y="166">100nF</text>
<text x="139.7" y="163.4">C12</text>
<text x="152.4" y="166">100nF</text>
<text x="152.4" y="163.4">C13</text>
<text x="165.1" y="166">100nF</text>
<text x="165.1" y="163.4">C14</text>
<text x="177.8" y="166">100nF</text>
<text x="177.8" y="163.4">C17</text>
<text x="189.7" y="165.7">100nF</text>
<text x="190" y="162.9">C18</text>
<text x="200.7" y="165.7">10uF</text>
<text x="201.2" y="163.7">C16</text>
<text x="132.6" y="178.7">GND</text>
</g>
<g font-size="1.8" fill="#a90000">
<text x="180.1" y="15.9" transform="rotate(-90 180.1 15.9)">2</text>
<text x="46.7" y="20.4" transform="rotate(-90 46.7 20.4)">1</text>
<text x="49.3" y="20.4" transform="rotate(-90 49.3 20.4)">2</text>
<text x="51.8" y="20.4" transform="rotate(-90 51.8 20.4)">3</text>
<text x="175" y="23.6" transform="rotate(-90 175 23.6)">5</text>
<text x="177.5" y="23.6" transform="rotate(-90 177.5 23.6)">4</text>
<text x="180.1" y="23.6" transform="rotate(-90 180.1 23.6)">3</text>
<text x="182.6" y="23.6" transform="rotate(-90 182.6 23.6)">1</text>
<text x="222.8" y="22.6">4</text>
<text x="222.8" y="20.1">5</text>
<text x="260.3" y="20.1">1</text>
<text x="260.3" y="22.6">2</text>
<text x="215.2" y="25.1">2</text>
<text x="222.8" y="27.7">1</text>
<text x="222.8" y="25.1">3</text>
<text x="260.3" y="25.1">3</text>
<text x="260.3" y="27.7">4</text>
<text x="168.2" y="34">1</text>
<text x="186" y="34">2</text>
<text x="260.3" y="30.2">5</text>
<text x="168.2" y="36.6">3</text>
<text x="168.2" y="39.1">5</text>
<text x="168.2" y="41.7">7</text>
<text x="186" y="36.6">4</text>
<text x="186" y="39.1">6</text>
<text x="186" y="41.7">8</text>
<text x="206.3" y="41.7">5</text>
<text x="167.6" y="46.7">11</text>
<text x="168.2" y="44.2">9</text>
<text x="185.4" y="44.2">10</text>
<text x="185.4" y="46.7">12</text>
<text x="206.3" y="46.7">3</text>
<text x="206.3" y="44.2">4</text>
<text x="213.9" y="46.7">2</text>
<text x="185.4" y="49.3">14</text>
<text x="206.3" y="49.3">1</text>
<text x="79.8" y="58.5" transform="rotate(-90 79.8 58.5)">64</text>
<text x="82.3" y="58.5" transform="rotate(-90 82.3 58.5)">63</text>
<text x="84.8" y="58.5" transform="rotate(-90 84.8 58.5)">62</text>
<text x="87.4" y="58.5" transform="rotate(-90 87.4 58.5)">61</text>
<text x="89.9" y="58.5" transform="rotate(-90 89.9 58.5)">60</text>
<text x="92.5" y="58.5" transform="rotate(-90 92.5 58.5)">59</text>
<text x="95" y="58.5" transform="rotate(-90 95 58.5)">58</text>
<text x="97.5" y="58.5" transform="rotate(-90 97.5 58.5)">57</text>
<text x="100.1" y="58.5" transform="rotate(-90 100.1 58.5)">56</text>
<text x="102.6" y="58.5" transform="rotate(-90 102.6 58.5)">55</text>
<text x="105.2" y="58.5" transform="rotate(-90 105.2 58.5)">54</text>
<text x="107.7" y="58.5" transform="rotate(-90 107.7 58.5)">53</text>
<text x="110.2" y="58.5" transform="rotate(-90 110.2 58.5)">52</text>
<text x="112.8" y="58.5" transform="rotate(-90 112.8 58.5)">51</text>
<text x="115.3" y="58.5" transform="rotate(-90 115.3 58.5)">50</text>
<text x="117.9" y="58.5" transform="rotate(-90 117.9 58.5)">49</text>
<text x="74.2" y="72.1">1</text>
<text x="74.2" y="74.7">2</text>
<text x="74.2" y="77.2">3</text>
<text x="121.9" y="72.1">48</text>
<text x="121.9" y="74.7">47</text>
<text x="121.9" y="77.2">46</text>
<text x="74.2" y="79.8">4</text>
<text x="74.2" y="82.3">5</text>
<text x="121.9" y="82.3">44</text>
<text x="37.4" y="86.1">2</text>
<text x="45" y="86.1">1</text>
<text x="74.2" y="84.8">6</text>
<text x="74.2" y="87.4">7</text>
<text x="74.2" y="89.9">8</text>
<text x="121.9" y="84.8">43</text>
<text x="121.9" y="87.4">42</text>
<text x="121.9" y="89.9">41</text>
<text x="73.6" y="95">10</text>
<text x="74.2" y="92.5">9</text>
<text x="121.9" y="92.5">40</text>
<text x="121.9" y="95">39</text>
<text x="73.6" y="97.5">11</text>
<text x="73.6" y="100.1">12</text>
<text x="121.9" y="97.5">38</text>
<text x="121.9" y="100.1">37</text>
<text x="73.6" y="102.6">13</text>
<text x="73.6" y="105.2">14</text>
<text x="73.6" y="107.7">15</text>
<text x="121.9" y="102.6">36</text>
<text x="121.9" y="105.2">35</text>
<text x="121.9" y="107.7">34</text>
<text x="73.6" y="110.2">16</text>
<text x="121.9" y="110.2">33</text>
<text x="79.8" y="127" transform="rotate(-90 79.8 127)">17</text>
<text x="82.3" y="127" transform="rotate(-90 82.3 127)">18</text>
<text x="84.8" y="127" transform="rotate(-90 84.8 127)">19</text>
<text x="87.4" y="127" transform="rotate(-90 87.4 127)">20</text>
<text x="89.9" y="127" transform="rotate(-90 89.9 127)">21</text>
<text x="92.5" y="127" transform="rotate(-90 92.5 127)">22</text>
<text x="95" y="127" transform="rotate(-90 95 127)">23</text>
<text x="97.5" y="127" transform="rotate(-90 97.5 127)">24</text>
<text x="100.1" y="127" transform="rotate(-90 100.1 127)">25</text>
<text x="102.6" y="127" transform="rotate(-90 102.6 127)">26</text>
<text x="105.2" y="127" transform="rotate(-90 105.2 127)">27</text>
<text x="107.7" y="127" transform="rotate(-90 107.7 127)">28</text>
<text x="110.2" y="127" transform="rotate(-90 110.2 127)">29</text>
<text x="112.8" y="127" transform="rotate(-90 112.8 127)">30</text>
<text x="115.3" y="127" transform="rotate(-90 115.3 127)">31</text>
<text x="117.9" y="127" transform="rotate(-90 117.9 127)">32</text>
</g>
<g font-size="1.8" fill="#725600">
<text x="234.6" y="18.6">STM_Plug_3.3V</text>
<text x="86" y="46.8" transform="rotate(-90 86 46.8)">Pack1_SDA</text>
<text x="142.4" y="83.4">CAN1_TX</text>
<text x="142.4" y="86">CAN1_RX</text>
<text x="51.6" y="98.7">GLOBAL_EN_CM4</text>
<text x="54.6" y="96.1">RUN_PG_CM4</text>
<text x="151.3" y="98.7">Piezzo_Control</text>
<text x="44.4" y="111.4">STM_USART_TX</text>
<text x="80.9" y="156.5" transform="rotate(-90 80.9 156.5)">STM_USART_RX</text>
</g>
<g font-size="1.8" fill="#0f0f0f">
<text x="240.7" y="22.5">USART1_RX</text>
<text x="226.6" y="27.6">STM_BOOT0</text>
<text x="241" y="25.1">USART1_TX</text>
<text x="247.4" y="30.1">GND</text>
<text x="79.7" y="40.4" transform="rotate(-90 79.7 40.4)">Vdd</text>
<text x="82.2" y="40.2" transform="rotate(-90 82.2 40.2)">Vss</text>
<text x="158.7" y="36.5">Vdd</text>
<text x="189.2" y="39">JTAG_TCK/SWCLK</text>
<text x="189.5" y="36.5">JTAG_TMS/SWDIO</text>
<text x="191.4" y="41.6">JTAG_TDO/SWO 5</text>
<text x="88.5" y="46.8" transform="rotate(-90 88.5 46.8)">Pack1_SCL</text>
<text x="89.8" y="47.7" transform="rotate(-90 89.8 47.7)">STM_BOOT0</text>
<text x="115.2" y="46.1" transform="rotate(-90 115.2 46.1)">JTAG_ TDI</text>
<text x="196.5" y="44.1">JTAG_ TDI 4</text>
<text x="200.9" y="46.6">nRST 3</text>
<text x="243.8" y="44.1">nRST</text>
<text x="25.1" y="52.1" transform="rotate(-90 25.1 52.1)">Fan_ctrl</text>
<text x="92.4" y="52.3" transform="rotate(-90 92.4 52.3)">Fan_ctrl</text>
<text x="102.5" y="51.2" transform="rotate(-90 102.5 51.2)">JTAG_TDO/SWO</text>
<text x="117.8" y="53.4" transform="rotate(-90 117.8 53.4)">JTAG_TCK/SWCLK</text>
<text x="151.6" y="49.1">GND USART1_RX 13</text>
<text x="195.3" y="49.2">USART1_TX 1</text>
<text x="58.4" y="72">Vdd</text>
<text x="136.1" y="72">Vdd</text>
<text x="136.4" y="74.6">Vss</text>
<text x="182.9" y="72">Vdd</text>
<text x="121.9" y="79.8">45 JTAG_TMS/SWDIO</text>
<text x="130.8" y="82.2">CAN1_TX</text>
<text x="59.7" y="87.3">nRST</text>
<text x="129" y="87.3">USART1_RX</text>
<text x="129.3" y="89.8">USART1_TX</text>
<text x="130.8" y="84.7">CAN1_RX</text>
<text x="182.9" y="87.3">Vss</text>
<text x="59.7" y="100">Vss</text>
<text x="48.5" y="102.5">STM{RX,TX} Vdd</text>
<text x="52.1" y="105.1">STM.TX</text>
<text x="52.1" y="107.6">STM.RX</text>
<text x="61" y="110.1">USART2_TX</text>
<text x="79.7" y="139.7" transform="rotate(-90 79.7 139.7)">USART2_RX</text>
<text x="82.2" y="139.7" transform="rotate(-90 82.2 139.7)">Vss</text>
<text x="84.7" y="139.7" transform="rotate(-90 84.7 139.7)">Vdd</text>
<text x="87.3" y="139.7" transform="rotate(-90 87.3 139.7)">SPI1_NSS</text>
<text x="89.8" y="139.7" transform="rotate(-90 89.8 139.7)">SPI1_SCK</text>
<text x="92.4" y="139.7" transform="rotate(-90 92.4 139.7)">SPI1_MISO</text>
<text x="94.9" y="139.7" transform="rotate(-90 94.9 139.7)">SPI1_MOSI</text>
<text x="115.2" y="139.7" transform="rotate(-90 115.2 139.7)">Vss</text>
<text x="117.8" y="139.7" transform="rotate(-90 117.8 139.7)">Vdd</text>
<text x="123.2" y="159.7">Vdd</text>
</g>
<g font-size="1.8" fill="#840084">
<text x="265.4" y="27.5">22284054</text>
<text x="254" y="40.2">B3F-1052</text>
</g>
<g font-size="1.8" fill="#ff0e10">
<text x="13.4" y="65.1">not</text>
<text x="15" y="63.1">This</text>
<text x="17.6" y="65.1">this</text>
<text x="19.9" y="63.1">part</text>
<text x="22.3" y="65.1">3</text>
<text x="24.6" y="65.1">pin</text>
<text x="24.9" y="63.1">should</text>
<text x="28.7" y="65.1">screw</text>
<text x="32.3" y="63.1">be</text>
<text x="35.2" y="65.1">terminal</text>
<text x="35.8" y="63.1">changed...</text>
<text x="44.2" y="65.1">that</text>
<text x="46.7" y="63.1">implement</text>
<text x="49.2" y="65.1">I</text>
<text x="50.9" y="65.1">randomly</text>
<text x="57.7" y="63.1">directly</text>
<text x="60.8" y="65.1">found</text>
<text x="65.9" y="63.1">a</text>
<text x="67.3" y="65.1">@evan</text>
<text x="68.3" y="63.1">fan</text>
</g>
<g font-size="1.8" fill="#ff1a1f">
<text x="128.6" y="107.6">please</text>
<text x="134" y="105.5">For</text>
<text x="135.9" y="107.6">let</text>
<text x="138.2" y="105.5">review:</text>
<text x="139.5" y="107.6">me</text>
<text x="143.5" y="107.6">know</text>
<text x="145.8" y="105.5">if</text>
<text x="148.3" y="105.5">this</text>
<text x="149.3" y="107.6">so</text>
<text x="152.7" y="107.6">that</text>
<text x="153" y="105.5">pin</text>
<text x="157.1" y="105.5">is</text>
<text x="159.4" y="107.6">can</text>
<text x="159.9" y="105.5">incorrect,</text>
<text x="163.9" y="107.6">tell</text>
<text x="168.2" y="107.6">evan</text>
<text x="170.1" y="105.5">Im</text>
<text x="173.6" y="105.5">sorry.</text>
<text x="173.8" y="107.6">if</text>
<text x="176.3" y="107.6">it</text>
<text x="178.8" y="107.6">needs</text>
<text x="180.1" y="105.5">I</text>
<text x="181.8" y="105.5">just</text>
<text x="185.4" y="107.6">to</text>
<text x="186.5" y="105.5">guessed</text>
<text x="188.5" y="107.6">be</text>
<text x="191.9" y="107.6">changed.</text>
</g>
<g font-size="1.4" fill="#a90000">
<text x="37.8" y="28.6" transform="rotate(-90 37.8 28.6)">3</text>
<text x="33.7" y="34">1</text>
<text x="37.8" y="36.2" transform="rotate(-90 37.8 36.2)">2</text>
<text x="62" y="45.1" transform="rotate(-90 62 45.1)">2</text>
<text x="64.5" y="45.1" transform="rotate(-90 64.5 45.1)">1</text>
</g>
</svg>
